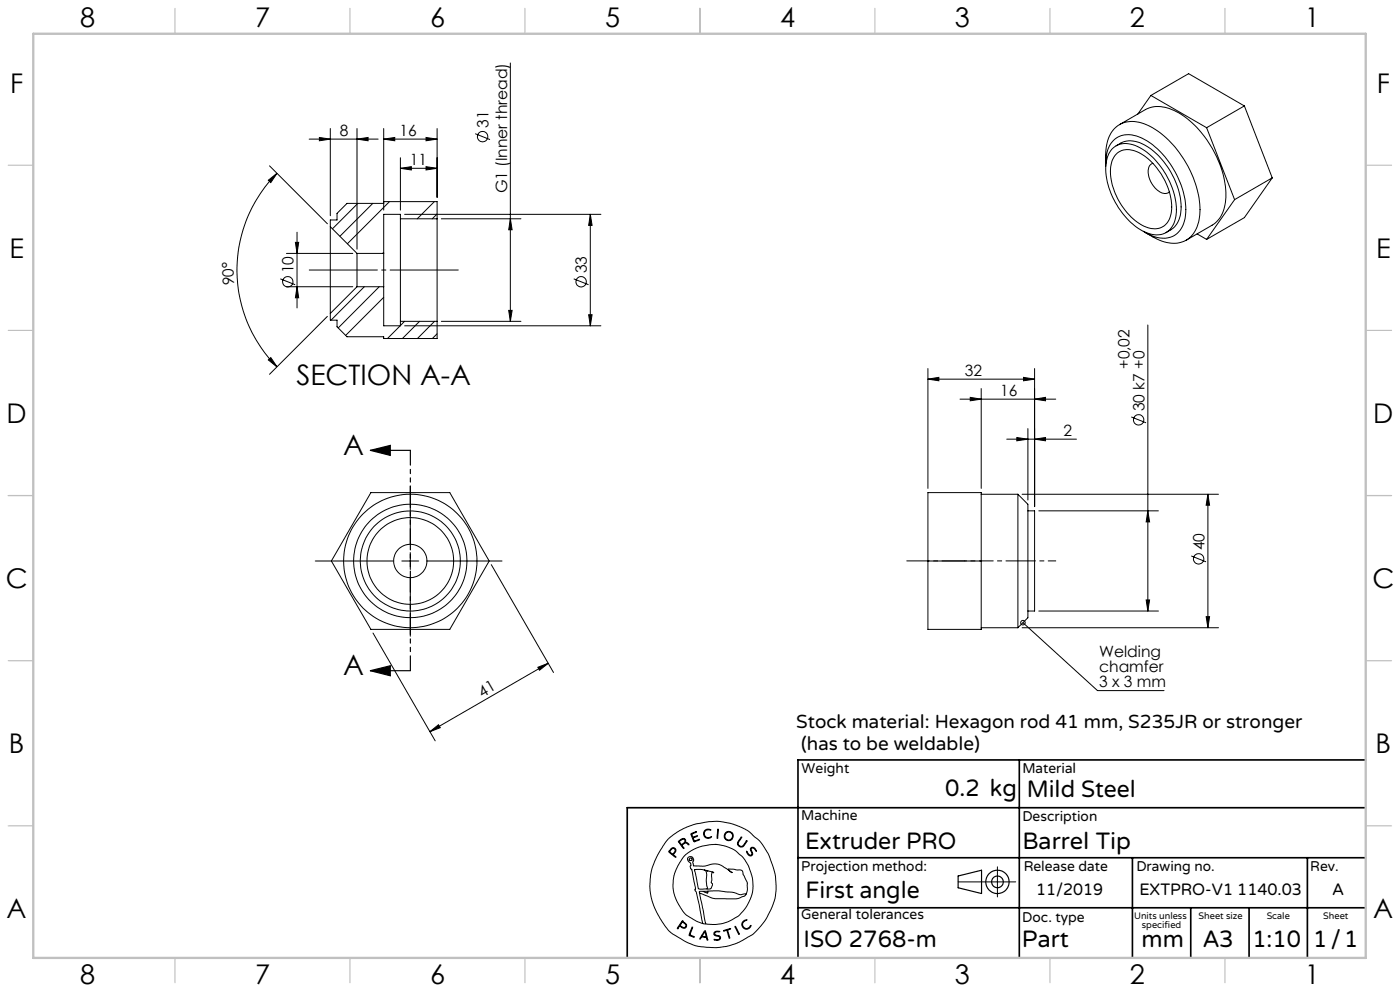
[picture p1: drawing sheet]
<svg xmlns="http://www.w3.org/2000/svg" width="420mm" height="297mm" viewBox="0 0 420 297" stroke-linecap="round" stroke-linejoin="round" font-family="sans-serif">
<g fill="none" stroke="#000" stroke-width=".3">
<path d="M153.1 18.9v77.4M99.1 38.5v26.2M107.1 38.5v36.2M115.1 38.5v24.5M131.1 38.5v20.7M335.8 37.4l7.8-4.6a10 10 0 0 1 10 1 31.1 31.1 0 0 1 14.2 25.3 9.7 9.7 0 0 1-4.2 8.4l-7.8 4.5M345.3 28.6l-4 5.6M345.3 28.6l16.7 9.7M345.3 28.6l11.3-6.5 16.7 9.6M362 38.3l8.4 21.5M373.3 31.7l-11.3 6.6M373.3 31.7l8.4 21.6"/>
<path d="M80.5 54l2.6-2.1-1.9 2.8zM80.9 49.7l17.3 17.4M83.1 51.9a41 41 0 0 0 0 58.1M92.7 41.7h20.8M95.8 41.2l3.3 .5-3.3 .5zM107.1 41.7l3.3-.5v1zM115.1 41.7l3.3-.5v1zM115.1 41.7h16M120.1 50.4l3.3-.5v1zM120.1 47.3v15.7M120.1 50.4h11M127.8 49.9l3.3 .5-3.3 .5z"/>
<path d="M127.8 41.2l3.3 .5-3.3 .5zM142.6 40.1l4.4 1.7M331.7 49.8a9.1 9.1 0 0 1 3.7-8.7 9.1 9.1 0 0 1 9.3 1.5 26.6 26.6 0 0 1 11 21 7.4 7.4 0 0 1-5.1 7.6 9.9 9.9 0 0 1-7.6-1.9M331.7 49v-2.5a9.8 9.8 0 0 1 4.6-9.4 11.1 11.1 0 0 1 10.9 2.1 30.9 30.9 0 0 1 12.7 25.2 8.6 8.6 0 0 1-5.6 8.2 11.2 11.2 0 0 1-8.4-1.6l-2.2-1.2M333.5 44.8a6.4 6.4 0 0 1 8.1-.7 22.7 22.7 0 0 1 11.2 20.1 6 6 0 0 1-6 6.2 15 15 0 0 1-10.3-6.8 20.4 20.4 0 0 1-4.4-15.9l.5-1.6zM334.8 43.7l1.4-.8a8.2 8.2 0 0 1 8.6 1.4 23.2 23.2 0 0 1 9.5 19.1 6.9 6.9 0 0 1-3.1 5.5l-1.4 .8M335 46.1a6.1 6.1 0 0 1 7.7 .3 19.6 19.6 0 0 1 8.7 17.4 5.2 5.2 0 0 1-8.1 4 19.6 19.6 0 0 1-10.1-18 6.3 6.3 0 0 1 1.8-3.7zM345.9 49a2.54 2.54 0 0 0-1.4 3.2 7 7 0 0 0 4.8 5.8l.9-.1 .6-.4M370.4 59.8l-8.4 12M381.7 53.3l-11.3 6.5M381.7 53.3l-8.4 11.9-11.3 6.6M85.9 75.9h19.9"/>
<path d="M88.6 72.6h1l-.5 3.3zM89.1 69.6v22.7M99.1 67.9v26M99.1 67.9l8 8M107.1 75.9v10M107.1 75.9h8M107.4 61l-7.7 7.6M111.8 61l-9.8 9.8M115.1 75.6l-.3 .3M115.1 75.9v10M115.1 60.4h16v5.2M115.1 61h-11l-3 3v1.9h-2v2"/>
<path d="M116.8 60.4l-12.6 12.7M120.1 65.6v30.7M120.1 65.6v-1.4h-5v11.7M120.1 65.6h11M121.4 64.2h58.9M130.3 60.4l-5.1 5.2M131.1 64.1l-1.4 1.5M131.1 65.6v30.7M132.4 65.6h23.9M153.1 65.6l.5 3.3h-1zM177.1 64.2l.5 3.4h-1zM177.1 64.2v33.4"/>
<path d="M359.1 70.1l2.9 1.7M84.1 83.6l4.4 1.7M85.9 85.9h19.9M89.1 85.9l.5 3.3h-1zM98.2 94.8l-17.3 17.4M99.1 93.9v2.1h2v1.9l3 3h11v.6h16v-5.2M107.1 85.9h8M107.1 85.9l-8 8M109.3 85.9l-10 10.1M113.8 85.9l-12.3 12.4M115.1 89.1l-11.4 11.4M115.1 85.9v11.7h5v-1.3"/>
<path d="M120.1 97.6l-3.9 3.9M120.1 96.3h11M121.4 96.3l-1.3 1.3M121.4 97.6h58.9M125.9 96.3l-5.2 5.2M130.4 96.3l-5.2 5.2M132.4 96.3h23.9M152.6 93h1l-.5 3.3zM172.1 83.6l4.5 1.7M176.6 94.3h1l-.5 3.3zM344.3 97.4v85.7M80.5 107.9l.7-.7 1.9 2.8z"/>
<path d="M131.1 100l-1.4 1.5M278.4 113.6l3.3-.5v1zM278.4 110.5v35.9M278.4 113.6h32M288 119.6h28.7M291.1 119.1l3.3 .5-3.3 .5zM294.4 116.4v30M307.1 113.1l3.3 .5-3.3 .5zM310.4 119.6l3.3-.5v1zM310.4 110.5v41.3M302 131.6h20.9M305 131.1l3.4 .5-3.4 .5z"/>
<path d="M308.4 128.4v21.5M310.4 131.6l3.3-.5v1zM339.4 125l4.4 1.7M111.3 147.6h23.6l11.9 20.5-11.9 20.5h-23.6l-11.9-20.5zM123.1 145.6v17.5M278.4 147.6h16v41h-16zM294.4 148.1h11M305.4 148.1v40M305.4 148.1l3 3v34l-3 3M306.6 148.1h58.9M308.4 153.1h2v30h-2M311.6 153.1h35.9"/>
<path d="M344.3 153.1l.6 3.3h-1zM362.4 148.1l.5 3.3h-1.1zM362.4 148.1v40M94.6 168.1h23.4M120.5 168.1h5.1M123.1 165.6v5.1M123.1 173.2v17.5M128.2 168.1h22.4M147.4 169.2l18.7 32.3M278.4 168.1h16M343.9 179.8h1l-.6 3.3zM357.4 166.6l4.4 1.8"/>
<path d="M111.9 189.7l18.7 32.3M161.4 200l3.1-1.2-2.6 2.1zM164.5 198.8l-35.5 20.5M294.4 188.1h11M306.6 188.1h58.9M306.9 186.6l22.3 20.4h20M311.6 183.1h35.9M361.8 184.8h1.1l-.5 3.3zM129 219.3l2.6-2.1 .5 .9zM200.4 251.5l2.8-2.1 3-1.6 3.1-1 3.1-.5 2.8-.2 3.9 .7 3.3 1.1 2.2 1.3 3.2 2.7 2.5 3.7 .7 1.6 1.5 4.7 .3 3.5-.3 3.8-.8 2.5-2.1 4.1-1.7 2.1a18.8 18.8 0 0 1-17 5.9l-2.3-.4-2.2-.8-5.4-3.3-1.3-1.6-1.7-2.5-1.5-2.9-.8-2.1-.8-4.4 .3-3.3 .4-2.3 1.7-4zM201.3 254.3l.6-.3 .6 .2 .3 .5-.2 .7a.64 .64 0 0 0-.2 1.1l.3 .4-1.6-1.2a.52 .52 0 0 1-.5-.5 .52 .52 0 0 1 .4-.5zM201.4 254.6l.4-.3 .5 .1 .3 .4-.1 .4a.69 .69 0 0 1-.9 .7 .69 .69 0 0 1-.4-1.1z"/>
<path d="M203.6 252.1l1.3-.8 .6 .2 .2 .6a.33 .33 0 0 0 .1 .4 .33 .33 0 0 0 .4 .1l.4 .6-.7-.5-.6 .1a.63 .63 0 0 0-.6 .5 .63 .63 0 0 0 .4 .7v.3zM204 252.1l.9-.6 .3 .1 .3 .6-.5 .6a.52 .52 0 0 1-.6 .3 .52 .52 0 0 1-.4-.6l-.2-.2zM207.3 249.9l1.7-.6-1 .5a.56 .56 0 0 0-.3 .9 .56 .56 0 0 0 .9-.1l.7-.1-1 .5a.66 .66 0 0 0 0 1.1l1.6-.5-1.7 .7zM208.7 249.3h.1M211.5 248.8l1-.3a.41 .41 0 0 1 .5-.1 .41 .41 0 0 1 .2 .4h-1.2l-.7 .8 .2 .9 .3 .4 .8 .1 .9-.2-.9 .4-.8-.1-.6-.7-.1-.9zM214.6 253.1h.1M214.6 253.1l2.4 .3 2.6 .9 1.1 .7 2.1 1.9 1.7 2.5 1.1 3.1 .2 1.7v2.5l-.5 2.2-1.2 2.5-2.7 3.2-2.9 1.6-1.6 .6-2.2 .3-2.9-.2M214.6 253.1l-3.9 .5-2.9 1.1-2.6 1.9-1.8 2.9-1.2 3-.3 3.4 .7 3 1.6 3.2M215.3 248.6h.2l-.2 2.5-.2 .1zM222.3 250.9l.2-.1v.2l-1 1.6 .1 .6 .5 .4a1.14 1.14 0 0 0 1.4-.9l.6-.7-1.3 1.8-.6 .1-.8-.6-.1-.7zM224 255.2l.6 .8 .6 .3 .4-.3-.5-1.4 .4-.6 .8 .1 .6 .9-.1 .2-.7-1h-.6l-.1 .5 .4 1.3-.6 .5-.8-.4zM299.2 259.8v9"/>
<path d="M204.2 272.1l1.6 2.1 2.9 1.8 2.2 .8M204.5 276.2l.9 .3 .6 .7-.1 .6-.3 .3h-.9a.7 .7 0 0 0-.7-.5 .7 .7 0 0 0-.6 .7l-.2-.1zM204.6 276.5l.6 .2 .6 .6-.3 .6-.5 .1a.7 .7 0 0 1-.8-.9zM204.7 276.1h.1M204.7 276.4h.1M207.6 277.9l.2-.1v.4l-.6 1.5a.4 .4 0 0 0-.2 .5 .4 .4 0 0 0 .5 .2l.8 .5-1.5-.5a2.21 2.21 0 0 1 .6-1.9zM208.4 260.6l1 5.1a.84 .84 0 0 0 1.1 .8l1.5-.1M208.4 260.6h.1M208.4 260.6h2.2l3 .7 .5 .3a.32 .32 0 0 0-.5-.2 .32 .32 0 0 0-.1 .5l.1 1.9-.2 .7 .3 .5v.4l-.6 1h-1.1M209.9 267.6l1.9 9.3M209.9 267.6l3.2 1.4 1.5 .3h6.6l2.1-.7 .4-.4M210.9 276.8l.9 .1"/>
<path d="M210.9 267.1l-1 .1v.4M211.2 260.7a2.3 2.3 0 0 1 .7 2.9l.4 2.5-.3 .3M211.3 279l.2-.1a4.3 4.3 0 0 1 .8 2.7v.2l-.2-.1a.87 .87 0 0 0-1.2-.9h-.4l-.6 .6zM211.4 279.4l.4 1.1v.2h-.4a.46 .46 0 0 1-.7-.2 .46 .46 0 0 1 .3-.6zM211.4 279.4h.1M212.1 261h.1M212.4 267h3.1l4.6 .5 1.9 .6 1.2-.2a.29 .29 0 0 1 .3-.1 .29 .29 0 0 1 .2 .4M212.4 267v.7l-1.5-.6M212.4 267l-1.5 .1M214.3 279.4l.5-.3h1.1v.2l-1.3 .1-.2 .5 .2 .3 1.5 .5 .1 .4-.3 .5-.6 .2-1.1-.2 1.4-.1 .4-.4-.3-.4-1.5-.5-.1-.4zM217.1 278.9l2.1-.6-.9 .5 .6 2.4-.8-2.4-.8 .2zM220.6 277.6l1.2 2.2-.1 .3z"/>
<path d="M222.9 276.2l.6-.4h.6l-.9 .4-.4 .7 .2 .8 .5 .5h.8l.9-.8a.39 .39 0 0 1 .1 .4 .39 .39 0 0 1-.4 .3l-1 .4-.9-.4-.5-1zM223.7 268.2l.5-1.5v-2.2l-1.7-3.7-4-.3 1.2 1-3.2-2.1-1.8-.5-3.6 .7-3-.1-.3-1 .3-.6-.1-.6-.4-.5-.6-.1-.7 .4v.6l.9 1 .1 .7a1.05 1.05 0 0 0 .3 1.4l.9 4.8a.67 .67 0 0 1 0 1l.1 .4a3.7 3.7 0 0 1 .7 2.4l1.6 7.4M287.4 264.3h17.3"/>
<circle cx="144.8" cy="41" r="1.55"/>
<circle cx="86.3" cy="84.5" r="1.56"/>
<circle cx="174.3" cy="84.4" r="1.55"/>
<circle cx="341.6" cy="125.8" r="1.55"/>
<circle cx="123.1" cy="168.1" r="15"/>
<circle cx="123.1" cy="168.1" r="20"/>
<circle cx="123.1" cy="168.1" r="5"/>
<circle cx="123.1" cy="168.1" r="17"/>
<circle cx="123.1" cy="168.1" r="13"/>
<circle cx="359.6" cy="167.5" r="1.55"/>
<circle cx="306.9" cy="186.6" r=".68"/>
<circle cx="207.2" cy="257.6" r=".42"/>
<circle cx="218.6" cy="250.5" r="1.17"/>
<circle cx="218.6" cy="250.5" r="1.37"/>
</g>
<g fill="none" stroke="#000" stroke-width=".35">
<path d="M111.1 135l6-1.5v3zM111.1 135h12M111.1 201l6-1.5v3zM111.1 201h12M287.4 262.5l7.1-1.7v7l-7.1-1.7z"/>
<circle cx="299.2" cy="264.3" r="3.5"/>
<circle cx="299.2" cy="264.3" r="1.75"/>
</g>
<path d="M92.8 80.9h44.7" fill="none" stroke="#000" stroke-width=".3" stroke-dasharray="30.5 1.3 1.3 1.3" stroke-dashoffset="10"/>
<path d="M308.4 168.1h8.3" fill="none" stroke="#000" stroke-width=".3" stroke-dasharray="30.5 1.3 1.3 1.3" stroke-dashoffset="28.2"/>
<path d="M305.4 168.1h3" fill="none" stroke="#000" stroke-width=".3" stroke-dasharray="30.5 1.3 1.3 1.3"/>
<path d="M272 168.1h17.4" fill="none" stroke="#000" stroke-width=".3" stroke-dasharray="30.5 1.3 1.3 1.3" stroke-dashoffset="23.7"/>
<path d="M289.4 168.1h5" fill="none" stroke="#000" stroke-width=".3" stroke-dasharray="30.5 1.3 1.3 1.3" stroke-dashoffset="29.9"/>
<path d="M294.4 168.1h11" fill="none" stroke="#000" stroke-width=".3" stroke-dasharray="30.5 1.3 1.3 1.3" stroke-dashoffset="26.9"/>
<path d="M123.1 135v66" fill="none" stroke="#000" stroke-width=".35" stroke-dasharray="6.3 1.3 1.3 1.3 1.3 1.3" stroke-dashoffset="1.9"/>
<path d="M305.8 227.7v59.2M409.7 227.7h-170.3v59.2M239.4 257.1h170.3M339.7 257.1v29.9M392.2 257.1v29.8M409.7 242.1h-221.5v45M239.4 272.1h170.3M357.2 272.1v14.8M374.7 272.1v14.8" fill="none" stroke="#000" stroke-width=".5"/>
<g fill="none" stroke="#c0c0c0" stroke-width=".35">
<path d="M52.5 2.5v7.5M105 2.5v7.5M157.5 2.5v7.5M210 2.5v7.5M262.5 2.5v7.5M315 2.5v7.5M367.5 2.5v7.5M2.5 49.5h7.5M410 49.5h7.5M2.5 99h7.5M410 99h7.5M2.5 148.5h7.5"/>
<path d="M410 148.5h7.5M2.5 198h7.5M410 198h7.5M2.5 247.5h7.5M410 247.5h7.5M52.5 287v7.5M105 287v7.5M157.5 287v7.5M210 287v7.5M262.5 287v7.5M315 287v7.5M367.5 287v7.5"/>
</g>
<path d="M10 10.1h399.7v277h-399.7z" fill="none" stroke="#c0c0c0" stroke-width=".7"/>
<g fill="#000">
<path d="M80.5 54l2.6-2.1-1.9 2.8zM80.5 107.9l.7-.7 1.9 2.8z"/>
<path d="M310.4 119.6l3.3-.5v1zM291.1 119.1l3.3 .5-3.3 .5zM307.1 113.1l3.3 .5-3.3 .5zM278.4 113.6l3.3-.5v1zM127.8 49.9l3.3 .5-3.3 .5zM120.1 50.4l3.3-.5v1zM127.8 41.2l3.3 .5-3.3 .5zM115.1 41.7l3.3-.5v1z"/>
<path d="M111.1 135l6-1.5v3zM111.1 201l6-1.5v3z"/>
<path d="M305 131.1l3.4 .5-3.4 .5zM310.4 131.6l3.3-.5v1zM95.8 41.2l3.3 .5-3.3 .5zM107.1 41.7l3.3-.5v1z"/>
<path d="M344.3 153.1l.6 3.3h-1zM343.9 179.8h1l-.6 3.3zM362.4 148.1l.5 3.3h-1.1zM361.8 184.8h1.1l-.5 3.3zM88.6 72.6h1l-.5 3.3zM89.1 85.9l.5 3.3h-1zM153.1 65.6l.5 3.3h-1zM152.6 93h1l-.5 3.3zM177.1 64.2l.5 3.4h-1zM176.6 94.3h1l-.5 3.3z"/>
<path d="M161.4 200l3.1-1.2-2.6 2.1zM129 219.3l2.6-2.1 .5 .9z"/>
</g>
<g font-size="8.5">
<text x="88.9" y="115.4">SECTION A-A</text>
<text x="102.9" y="136.2">A</text>
<text x="102.9" y="202.3">A</text>
</g>
<g font-size="8.1">
<text x="24" y="8">8</text>
<text x="76.5" y="8">7</text>
<text x="129" y="8">6</text>
<text x="181.5" y="8">5</text>
<text x="234" y="8">4</text>
<text x="286.5" y="8">3</text>
<text x="339" y="8">2</text>
<text x="391.5" y="8">1</text>
<text x="3" y="27.7">F</text>
<text x="413" y="27.7">F</text>
<text x="2.8" y="77.2">E</text>
<text x="412.8" y="77.2">E</text>
<text x="2" y="126.7">D</text>
<text x="412" y="126.7">D</text>
<text x="1.7" y="176.2">C</text>
<text x="411.7" y="176.2">C</text>
<text x="2.7" y="225.7">B</text>
<text x="412.7" y="225.7">B</text>
<text x="2" y="275.2">A</text>
<text x="412" y="275.2">A</text>
<text x="24" y="295">8</text>
<text x="76.5" y="295">7</text>
<text x="129" y="295">6</text>
<text x="181.5" y="295">5</text>
<text x="234" y="295">4</text>
<text x="286.5" y="295">3</text>
<text x="339" y="295">2</text>
<text x="391.5" y="295">1</text>
</g>
<g font-size="7.1">
<text x="283.6" y="238.5">0.2 kg</text>
<text x="308" y="239">Mild Steel</text>
<text x="241.5" y="254.4">Extruder PRO</text>
<text x="306.7" y="254.4">Barrel Tip</text>
<text x="241.6" y="269.2">First angle</text>
<text x="241.1" y="283.7">ISO 2768-m</text>
<text x="306.6" y="283.9">Part</text>
<text x="342.5" y="283.9">mm</text>
<text x="360.9" y="283.8">A3</text>
<text x="375.7" y="283.9">1:10</text>
<text x="393.9" y="283.9">1/1</text>
</g>
<g font-size="5.6">
<text x="238.9" y="218.1">Stock material: Hexagon rod 41 mm, S235JR or stronger</text>
<text x="240.3" y="224.7">(has to be weldable)</text>
</g>
<g font-size="4.9">
<text x="310.8" y="268.2">11/2019</text>
<text x="341.8" y="268.2">EXTPRO-V1 1140.03</text>
<text x="399.7" y="268.2">A</text>
</g>
<g font-size="4.7">
<text x="102" y="40.7">8</text>
<text x="119.8" y="40.7">16</text>
<text x="146.5" y="38.4" transform="rotate(-90 146.5 38.4)">31</text>
<text x="123" y="49.4">11</text>
<text x="152.1" y="58" transform="rotate(-90 152.1 58)">G1 (Inner thread)</text>
<text x="88.1" y="81.9" transform="rotate(-90 88.1 81.9)">10</text>
<text x="176.1" y="81.9" transform="rotate(-90 176.1 81.9)">33</text>
<text x="70.2" y="85.5" transform="rotate(-91 70.2 85.5)">90°</text>
<text x="289.4" y="112.6">32</text>
<text x="338.8" y="110.6" transform="rotate(-90 338.8 110.6)">+0,02</text>
<text x="300" y="118.6">16</text>
<text x="343.3" y="123.2" transform="rotate(-90 343.3 123.2)">30 k7 +0</text>
<text x="319.1" y="130.6">2</text>
<text x="361.3" y="164.9" transform="rotate(-90 361.3 164.9)">40</text>
<text x="329.7" y="196.9">Welding</text>
<text x="329.7" y="201.4">chamfer</text>
<text x="144.6" y="209.1" transform="rotate(-30 144.6 209.1)">41</text>
<text x="329.7" y="205.9">3 x 3 mm</text>
</g>
<g font-size="4.2">
<text x="240.5" y="231.7">Weight</text>
<text x="306.7" y="231.7">Material</text>
<text x="240.4" y="245.9">Machine</text>
<text x="306.7" y="246.1">Description</text>
<text x="240.4" y="261.1">Projection method:</text>
<text x="307.1" y="261">Release date</text>
<text x="340.9" y="261">Drawing no.</text>
<text x="393.1" y="261">Rev.</text>
<text x="240.4" y="275.6">General tolerances</text>
<text x="306.7" y="276.3">Doc. type</text>
</g>
<g font-size="2.8">
<text x="340.2" y="275.3">Units unless</text>
<text x="359.6" y="275.3">Sheet size</text>
<text x="380" y="275.3">Scale</text>
<text x="396.9" y="275.3">Sheet</text>
<text x="342.6" y="278.2">specified</text>
</g>
</svg>
